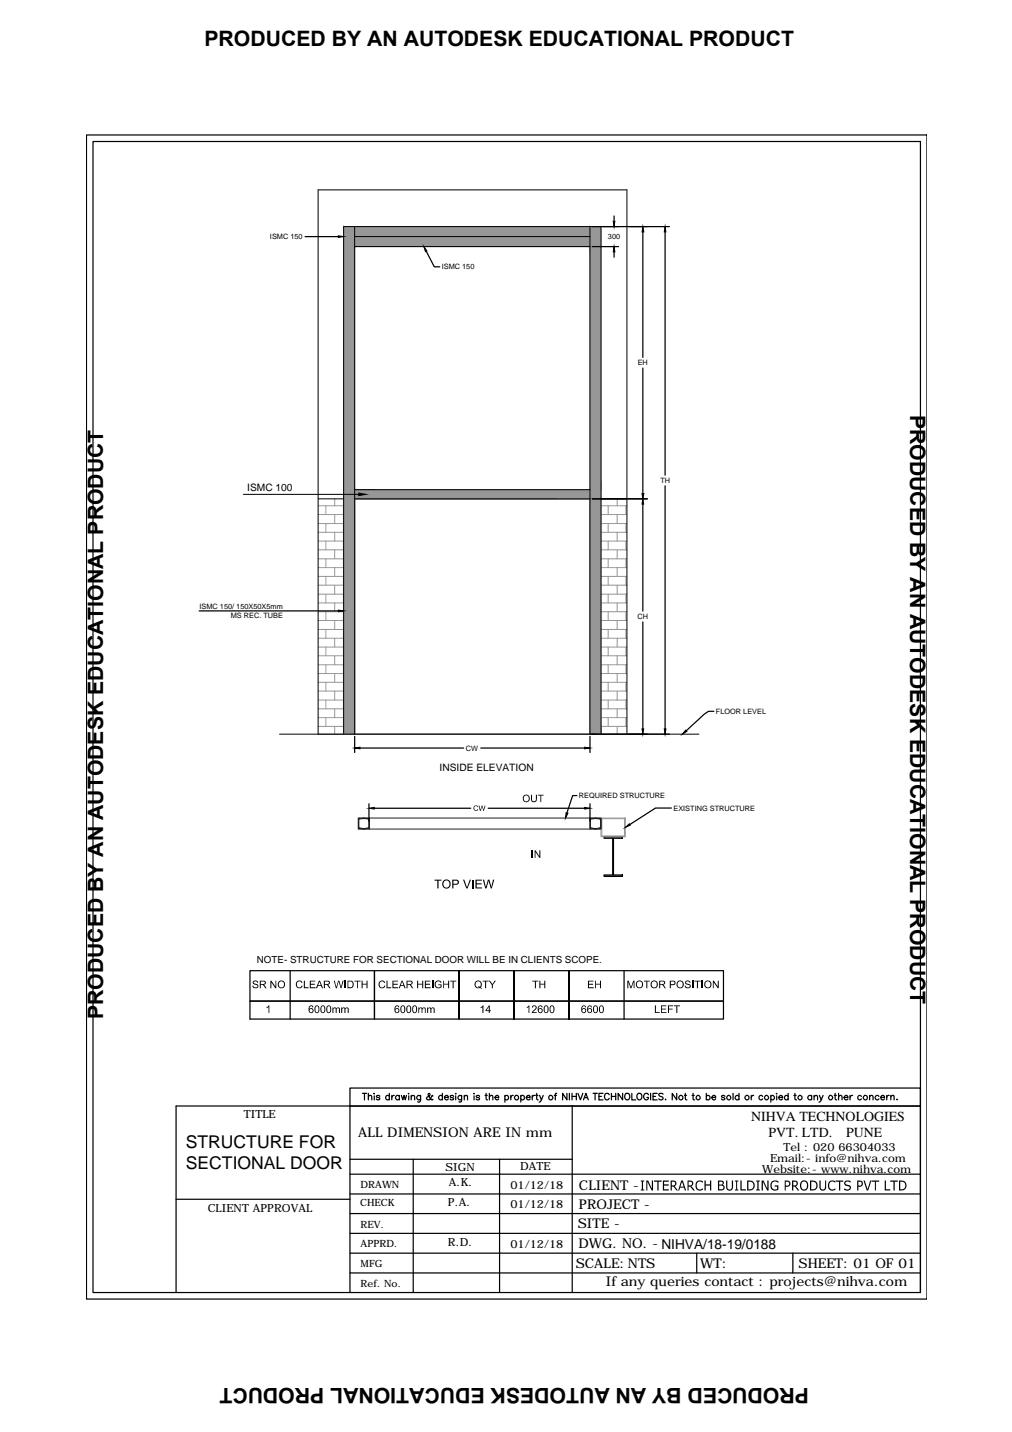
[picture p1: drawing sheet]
<svg xmlns="http://www.w3.org/2000/svg" width="210mm" height="297mm" viewBox="0 0 210 297" stroke-linecap="round" stroke-linejoin="round" font-family="sans-serif">
<!-- layer: at_Rect -->
<path d="M73.6 152.3v-48.8h48.8v48.8" fill="none" stroke="#000" stroke-width=".21"/>
<!-- layer: 0 -->
<path d="M73.6 152.3h48.8" fill="none" stroke="#a6a6a6" stroke-width=".21"/>
<g fill="none" stroke="#000" stroke-width=".25">
<path d="M17.9 28h174.4v241.5h-174.4zM19.3 29.4h171.6v238.7h-171.6zM63.3 49.1h6.9M88.4 52.1l1.7 3.2h1.1M122.8 47h16M122.8 51.2h5.5M127.4 44.8v1.1M127.4 52.3v1.1M133.3 48.1v26M138 48.1v50.5M133.3 76.3v26.1M122.8 103.5h11.5"/>
<path d="M133.3 104.6v22.2M138 100.8v50.4M41.3 126.7h28.9M133.3 129v22.2M73.6 152.8v3.3M74.7 155.2h21.5M99.7 155.2h21.6M122.4 152.8v3.3M122.8 152.3h16M148.1 147.5h-1.1l-.9 .6-3.7 3.5M76.5 166.7v3.7M77.6 167.7h20"/>
<path d="M101.2 167.7h20.1M119.7 165h-.9l-1.2 3.6M122.4 166.7v3.7M125.3 173.6h3.8v.3h-3.8zM127.1 173.9h.1v7.6h-.1zM139.3 167.6h-3.3l-5.4 3.4M125.3 181.5h3.8v.3h-3.8zM51.8 201.4h98.3v10h-98.3zM51.8 207.7h98.3M60.2 201.4v10M77.7 201.4v10M95.2 211.4v-10v10"/>
<path d="M106.6 211.4v-10v10M118 201.4v10zM118 201.4v10M129.4 201.4v10M72.6 229.4v38.7M75.2 226.8h.9M75.6 226.8v1.3M76.4 227.5l.3-.3 .3 .1 .1 .8M76.4 226.8v1.3M77.5 226.8h.2zM77.6 227.3v.8M78.8 227.4a.4 .4 0 0 0-.4-.2 .4 .4 0 0 0-.4 .2l.7 .4 .1 .1a.4 .4 0 0 1-.4 .3 .4 .4 0 0 1-.4-.3"/>
<path d="M80.8 227.4a.42 .42 0 0 0-.7 0 .42 .42 0 0 0 0 .6 .42 .42 0 0 0 .7-.1M80.8 226.8v1.3M81.3 227.2v.9M81.8 227.2l-.3 .1-.2 .3M82.8 227.4a.44 .44 0 0 0-.6 0 .44 .44 0 0 0 0 .6 .44 .44 0 0 0 .6-.1M82.8 227.2v.9M83.3 227.2l.3 .9 .2-.9 .3 .9 .2-.9M84.7 226.8h.1zM84.8 227.3v.8M85.3 227.5l.3-.3 .3 .1 .1 .8M85.3 227.2v.9M87.2 227.2v1.1l-.3 .3-.3-.1"/>
<path d="M87.2 227.4a.44 .44 0 0 0-.6 0 .44 .44 0 0 0 0 .6 .44 .44 0 0 0 .6-.1M89.8 227.4l-.1-.2a1.29 1.29 0 0 1-.9 .9l-.3-.3 .6-.6 .1-.2-.2-.2-.2 .2 .2 .5 .6 .6 .2-.1M91.8 227.4a.44 .44 0 0 0-.7 0 .44 .44 0 0 0 0 .6 .44 .44 0 0 0 .7-.1M91.8 226.8v1.3M92.2 227.6h.8a.4 .4 0 0 0-.4-.4 .4 .4 0 0 0-.4 .4l.3 .5 .5-.2M94.1 227.4a.4 .4 0 0 0-.4-.2 .4 .4 0 0 0-.3 .2l.7 .5a.4 .4 0 0 1-.4 .3 .4 .4 0 0 1-.3-.3M94.5 226.8v.1zM94.5 227.3v.8M95.7 227.2v1.2l-.2 .2-.3-.1M95.7 227.4a.42 .42 0 0 0-.6 0 .42 .42 0 0 0 0 .6 .42 .42 0 0 0 .6-.1M96.3 227.5l.3-.3 .3 .1 .1 .8M96.3 227.2v.9"/>
<path d="M98.2 226.8h.2zM98.3 227.3v.8M99.5 227.4a.4 .4 0 0 0-.4-.2 .4 .4 0 0 0-.4 .2l.7 .4 .1 .1a.4 .4 0 0 1-.4 .3 .4 .4 0 0 1-.4-.3M100.6 227.2h.5M100.8 226.8v1.1l.3 .2M101.5 227.5l.3-.3 .4 .1v.8M101.5 226.8v1.3M102.7 227.6h.7v-.1a.44 .44 0 0 0-.6-.2 .44 .44 0 0 0-.1 .7 .44 .44 0 0 0 .6 .1l.1-.2M104.7 227.4a.42 .42 0 0 1 .6 0 .42 .42 0 0 1 0 .6 .42 .42 0 0 1-.6-.1M104.7 227.2v1.4M105.9 227.2v.9M106.5 227.2l-.3 .1-.3 .3"/>
<path d="M108 227.4a.42 .42 0 0 1 .6 0 .42 .42 0 0 1 0 .6 .42 .42 0 0 1-.6-.1M108 227.2v1.4M109.2 227.6h.8a.4 .4 0 0 0-.4-.4 .4 .4 0 0 0-.4 .4l.3 .5 .5-.2M110.4 227.2v.9M110.9 227.2l-.3 .1-.2 .3M111.1 227.2h.5M111.3 226.8v1.1l.3 .2M111.9 227.2l.4 .9 .4-.9M112.3 228.1l-.5 .5M115 227.2h.4M115.5 226.8h-.3v1.3M117.6 226.8v1.3l-.9-1.3v1.3"/>
<path d="M118.1 226.8v1.3M118.6 226.8v1.3M118.6 227.4h.9M118.7 229.4v38.7M119.5 226.8v1.3M119.9 226.8l.5 1.3 .5-1.3M121 228.1l.5-1.3 .5 1.3M121.2 227.7h.7M123 226.8h.9M123.4 226.8v1.3M124.2 227.4h.5M125.1 226.8h-.9v1.3h.9"/>
<path d="M126.4 227.1a.51 .51 0 0 0-.6-.3 .51 .51 0 0 0-.4 .5v.3a.5 .5 0 0 0 .4 .6 .5 .5 0 0 0 .6-.4M126.8 227.4h.9M126.8 226.8v1.3M127.7 226.8v1.3M129.1 226.8v1.3l-.9-1.3v1.3M129.7 227l.1-.2a.64 .64 0 0 1 .8 .6 .64 .64 0 0 1-.8 .7l-.2-.5zM131 226.8v1.3h.9M132.2 227l.2-.2a.66 .66 0 0 1 .7 .6 .66 .66 0 0 1-.6 .7l-.4-.5zM134.5 227.1a.51 .51 0 0 0-.6-.3 .51 .51 0 0 0-.4 .5v.3a.49 .49 0 0 0 .5 .6 .49 .49 0 0 0 .5-.6h-.3M134.9 226.8v1.3M135.5 227.4h.5M136.3 226.8h-.8v1.3h.8"/>
<path d="M137.5 227l-.3-.2-.6 .2 .2 .3 .7 .3-.1 .5a.54 .54 0 0 1-.8-.2M138 228.1h.1zM140.4 226.8v1.3l-1-1.3v1.3M142 227.2h.4M142.1 226.8v1.1l.4 .2M143.5 227.2h.5M143.7 226.8l.1 1.3h.3M146.5 227.4a.42 .42 0 0 1 .6 0 .42 .42 0 0 1 0 .6 .42 .42 0 0 1-.6-.1M146.5 226.8v1.3M147.6 227.6h.8a.4 .4 0 0 0-.4-.4 .4 .4 0 0 0-.4 .4l.4 .5 .4-.2M150.4 227.4a.4 .4 0 0 0-.4-.2 .4 .4 0 0 0-.4 .2l.8 .5a.4 .4 0 0 1-.4 .3 .4 .4 0 0 1-.4-.3M152 226.8v1.3"/>
<path d="M153.3 227.4a.44 .44 0 0 0-.7 0 .44 .44 0 0 0 0 .6 .44 .44 0 0 0 .7-.1M153.3 226.8v1.3M155.8 227.2v.9M156.3 227.2l-.3 .1-.2 .3M158.2 227.4a.42 .42 0 0 0-.6 0 .42 .42 0 0 0 0 .6 .42 .42 0 0 0 .6-.1M159.9 227.4a.42 .42 0 0 1 .6 0 .42 .42 0 0 1 0 .6 .42 .42 0 0 1-.6-.1M159.9 227.2v1.4M161 226.8h.1zM161.1 227.3v.8M161.5 227.6h.8a.4 .4 0 0 0-.4-.4 .4 .4 0 0 0-.4 .4l.4 .5 .4-.2M163.5 227.4a.42 .42 0 0 0-.6 0 .42 .42 0 0 0 0 .6 .42 .42 0 0 0 .6-.1M163.5 226.8v1.3"/>
<path d="M164.7 227.2h.4M164.9 226.8v1.1v.2h.3M168.3 227.4a.44 .44 0 0 0-.6 0 .44 .44 0 0 0 0 .6 .44 .44 0 0 0 .6-.1M168.3 227.2v.9M168.9 227.5l.3-.3 .3 .1 .1 .8M168.9 227.2v.9M170 227.2l.3 .9 .4-.9M170.3 228.1l-.4 .5M173 227.2h.5M173.2 226.8v1.1l.4 .2M173.9 227.5l.4-.3 .3 .1 .1 .8M173.9 226.8v1.3"/>
<path d="M175.1 227.6h.8a.4 .4 0 0 0-.4-.4 .4 .4 0 0 0-.4 .4l.3 .5 .5-.2M176.3 227.2v.9M176.9 227.2l-.4 .1-.2 .3M178.7 227.4a.42 .42 0 0 0-.7 0 .42 .42 0 0 0 0 .6 .42 .42 0 0 0 .7-.1M180.4 227.5l.3-.3 .3 .1 .1 .8M180.4 227.2v.9M182.3 227.4a.44 .44 0 0 0-.6 0 .44 .44 0 0 0 0 .6 .44 .44 0 0 0 .6-.1M182.7 227.6h.8a.39 .39 0 0 0-.4-.4 .39 .39 0 0 0-.4 .4v.3l.3 .2 .5-.2M183.9 227.2v.9M184.4 227.2l-.3 .1-.2 .3M184.8 227.5l.3-.3 .3 .1v.8M184.8 227.2v.9"/>
<path d="M186 228.1h.1zM36.5 248.8h36.1M72.6 255.8h118.3M72.6 251.7h118.3M72.6 247.7h118.3M72.6 243.6h118.3M72.6 240.5h46.1M72.6 259.9h118.3M85.7 240.5v27.6M103.6 240.5v27.6M144.5 259.9v4.1M164.5 259.9v4.1"/>
<path d="M36.5 268.1v-38.7h154.4h-118.3v-3.7h118.3v42.4M72.6 264h118.3"/>
<circle cx="107.2" cy="227.7" r=".45"/>
<circle cx="114.2" cy="227.7" r=".45"/>
<circle cx="141.2" cy="227.7" r=".45"/>
<circle cx="144.8" cy="227.7" r=".44"/>
<circle cx="151.2" cy="227.7" r=".44"/>
<circle cx="154.9" cy="227.7" r=".45"/>
<circle cx="159" cy="227.7" r=".44"/>
<circle cx="166" cy="227.7" r=".45"/>
<circle cx="172.3" cy="227.7" r=".44"/>
<circle cx="179.5" cy="227.7" r=".45"/>
</g>
<g fill="#000" stroke="#000" stroke-width=".21">
<path d="M70.2 48.9l1.1 .2-1.1 .1zM87.9 51.2l.6 .8-.2 .2zM127.2 45.9h.3l-.1 1.1zM127.4 51.2l.1 1.1h-.3zM133.3 47l.2 1.1h-.3zM138 47l.1 1.1h-.3zM74.4 102.3l1.5 .2-1.5 .3zM133.3 103.5l.2 1.1h-.3zM133.2 102.4h.3l-.2 1.1zM70.2 126.5l1.1 .2-1.1 .2zM73.6 155.2l1.1-.2v.3zM121.3 155l1.1 .2-1.1 .1z"/>
<path d="M133.2 151.2h.3l-.2 1.1zM137.8 151.2h.3l-.1 1.1zM142.2 151.4l.3 .3-1 .6zM76.5 167.7l1.1-.2v.3zM117.4 168.6l.4 .1-.5 1zM121.3 167.5l1.1 .2-1.1 .1zM129.7 171.6l.8-.7 .2 .3z"/>
</g>
<g fill="none" stroke="#969696" stroke-width=".21">
<path d="M66 104.9h5.3M66 106.7h5.3M66 108.6h5.3M66 110.4h5.3M66 112.2h5.3M66 114.1h5.3M66 115.9h5.3M66 117.7h5.3M66 119.6h5.3M67.6 104.9v1.8M67.6 108.6v1.8M67.6 112.2v1.9"/>
<path d="M67.6 115.9v1.8M67.6 119.6v1.8M69.4 103.5v1.4M69.4 106.7v1.9M69.4 110.4v1.8M69.4 114.1v1.8M69.4 117.7v1.9M71.2 104.9v1.8M71.2 108.6v1.8M71.2 112.2v1.9M71.2 115.9v1.8M71.2 119.6v1.8"/>
<path d="M124.7 104.9h5.3M124.7 106.7h5.3M124.7 108.6h5.3M124.7 110.4h5.3M124.7 112.2h5.3M124.7 114.1h5.3M124.7 115.9h5.3M124.7 117.7h5.3M124.7 119.6h5.3M126.1 104.9v1.8M126.1 108.6v1.8M126.1 112.2v1.9"/>
<path d="M126.1 115.9v1.8M126.1 119.6v1.8M128 103.5v1.4M128 106.7v1.9M128 110.4v1.8M128 114.1v1.8M128 117.7v1.9M129.8 104.9v1.8M129.8 108.6v1.8M129.8 112.2v1.9M129.8 115.9v1.8M129.8 119.6v1.8"/>
<path d="M66 121.4h5.3M66 123.2h5.3M66 125.1h5.3M66 126.9h5.3M66 128.7h5.3M66 130.6h5.3M66 132.4h5.3M66 134.2h5.3M66 136h5.3M66 137.9h5.3M66 139.7h5.3M67.6 123.2v1.9"/>
<path d="M67.6 126.9v1.8M67.6 130.6v1.8M67.6 134.2v1.8M67.6 137.9v1.8M69.4 121.4v1.8M69.4 125.1v1.8M69.4 128.7v1.9M69.4 132.4v1.8M69.4 136v1.9M69.4 139.7v1.8M71.2 123.2v1.9M71.2 126.9v1.8"/>
<path d="M71.2 130.6v1.8M71.2 134.2v1.8M71.2 137.9v1.8M124.7 121.4h5.3M124.7 123.2h5.3M124.7 125.1h5.3M124.7 126.9h5.3M124.7 128.7h5.3M124.7 130.6h5.3M124.7 132.4h5.3M124.7 134.2h5.3M124.7 136h5.3"/>
<path d="M124.7 137.9h5.3M124.7 139.7h5.3M126.1 123.2v1.9M126.1 126.9v1.8M126.1 130.6v1.8M126.1 134.2v1.8M126.1 137.9v1.8M128 121.4v1.8M128 125.1v1.8M128 128.7v1.9M128 132.4v1.8M128 136v1.9"/>
<path d="M128 139.7v1.8M129.8 123.2v1.9M129.8 126.9v1.8M129.8 130.6v1.8M129.8 134.2v1.8M129.8 137.9v1.8M66 141.5h5.3M66 143.4h5.3M66 145.2h5.3M66 147h5.3M66 148.9h5.3M66 150.7h5.3"/>
<path d="M67.6 141.5v1.9M67.6 145.2v1.8M67.6 148.9v1.8M69.4 143.4v1.8M69.4 147v1.9M69.4 150.7v1.6M71.2 141.5v1.9M71.2 145.2v1.8M71.2 148.9v1.8M124.7 141.5h5.3M124.7 143.4h5.3M124.7 145.2h5.3"/>
<path d="M124.7 147h5.3M124.7 148.9h5.3M124.7 150.7h5.3M126.1 141.5v1.9M126.1 145.2v1.8M126.1 148.9v1.8M128 143.4v1.8M128 147v1.9M128 150.7v1.6M129.8 141.5v1.9M129.8 145.2v1.8M129.8 148.9v1.8"/>
</g>
<g fill="#979797" stroke="#979797" stroke-width=".21">
<path d="M73.6 47v2.1h48.8zM73.6 47h48.8v2.1z"/>
<path d="M73.6 49.1v1h48.8zM73.6 49.1h48.8v1z"/>
<path d="M73.6 50.1v1.1h48.8zM73.6 50.1h48.8v1.1z"/>
<path d="M122.4 47v4.2h2.3zM122.4 47h2.3v4.2z"/>
<path d="M122.4 51.2v50.4h2.3zM122.4 51.2h2.3v50.4z"/>
<path d="M122.4 101.6v1.9h2.3zM122.4 101.6h2.3v1.9z"/>
<path d="M122.4 103.5v48.8h2.3zM122.4 103.5h2.3v48.8z"/>
<path d="M71.3 47v4.2h2.3zM71.3 47h2.3v4.2z"/>
<path d="M71.3 51.2v50.4h2.3zM71.3 51.2h2.3v50.4z"/>
<path d="M71.3 101.6v50.7h2.3zM71.3 101.6h2.3v50.7z"/>
<path d="M73.6 101.6v1.9h48.8zM73.6 101.6h48.8v1.9z"/>
</g>
<path d="M73.6 51.2h48.8v50.4h-48.8zM73.6 47v4.2M73.6 49.1h48.8M122.4 47v4.2M50.5 102.5h23.9M66 103.5h5.3M73.6 101.6v50.7M122.4 101.6v50.7M124.7 103.5h5.3M58 152.3h87M66 152.3v-112.9h64v112.9M71.3 152.3v-105.3h53.4v105.3" fill="none" stroke="#000" stroke-width=".21"/>
<!-- layer: at_Entity -->
<path d="M66 152.3h64" fill="none" stroke="#595959" stroke-width=".21"/>
<!-- layer: 0 -->
<g fill="none" stroke="#1d1d1d" stroke-width=".25">
<path d="M74.3 169.7h2.3v2.3h-2.3zM74.5 171.8l.9 .1M74.5 169.8l-.1 .2v1.6l.1 .2M75.4 171.9h.1M75.4 169.7h.1M75.4 169.8l-.9 .1M75.5 169.7h.1M75.5 169.8l.9 .1M76.3 169.8l.2 .2M76.4 171.8l-.9 .1M76.5 171.6l-.2 .2M76.5 170v1.6"/>
<path d="M122.4 169.7h2.3v2.3h-2.3zM122.6 169.8l-.1 .2v1.7l1 .2M123.5 171.9h.1M123.5 169.7h.1M123.5 169.8l-.9 .1M123.6 169.8l.8 .1M124.4 169.8l.2 .2-.1 1.6-.1 .2M124.4 171.8l-.8 .1"/>
</g>
<path d="M124.7 169.7h5v3.9h-5zM124.8 169.8h4.7v3.6h-4.7z" fill="none" stroke="#959595" stroke-width=".21"/>
<path d="M76.6 172h45.8M76.6 169.7h45.8" fill="none" stroke="#1d1d1d" stroke-width=".21"/>
<g fill="#000">
<path d="M98.3 167.2l.5-.1 .4 .3h-.2l-.1-.2h-.4l-.1 .2v.4a.33 .33 0 0 0 .3 .3 .33 .33 0 0 0 .3-.3l.2 .2-.2 .2h-.5l-.3-.5zM99.3 167.1h.1l.2 .9 .3-.9h.2l.2 .9 .2-.9h.2l-.3 1.1h-.2l-.2-1-.3 1h-.1zM110.3 176.4h.2v1.5h-.2zM110.9 176.4h.2l.8 1.2v-1.2h.2v1.5h-.2l-.8-1.2v1.2h-.2zM110.1 164.9h.2v1.1l.3 .2 .5-.1 .1-1.2h.2l-.1 1.1-.2 .3-.4 .1-.4-.1zM111.6 164.9h1.2v.1h-.5v1.4h-.2v-1.4h-.5zM90.1 182.5h1.5v.2h-.6v1.6h-.3v-1.6h-.6zM96 182.5h.3l.5 1.6 .6-1.6h.3l-.7 1.8h-.3zM97.9 182.5h.3v1.8h-.3zM98.6 182.5h1.3v.2h-1v.5h1v.2h-1v.7h1.1v.2h-1.4zM100.1 182.5h.3l.4 1.5 .4-1.5h.3l.4 1.5 .4-1.5h.2l-.5 1.8h-.2l-.5-1.6-.4 1.6h-.2zM52.5 203.5l.8-.1 .2 .4-.3-.2h-.3a.26 .26 0 0 0-.2 .4 .26 .26 0 0 0 .4 .1l.5 .3v.3l-.2 .2h-.8l-.2-.4 .2-.1 .1 .3 .2 .1a.28 .28 0 0 0 .5-.1 .28 .28 0 0 0-.3-.4l-.5-.2a.35 .35 0 0 1-.1-.6z"/>
<path d="M55.3 208.9l.6-.4v1.6h-.2v-1.2l-.4 .2zM56.1 203.4h.2l.8 1.3v-1.3h.2v1.6h-.2l-.8-1.2v1.2h-.2zM61.5 203.6l.4-.2 .7 .2 .1 .2-.2 .1-.1-.3h-.4l-.4 .4v.5l.3 .3h.4l.3-.4 .2 .1-.3 .4-.7 .1-.3-.3-.1-.7zM63 203.4h.2v1.4h.8v.2h-1zM64.2 203.4h1.2v.2h-.9v.5h.8v.2h-.8v.5h.9v.2h-1.2zM68.9 209h.2v.1l.2-.1h.3l.2 .1 .2-.1h.4l.1 1.1h-.2v-.7a.24 .24 0 0 0-.3-.3 .24 .24 0 0 0-.2 .4v.6h-.2v-.7a.25 .25 0 0 0-.3-.3 .25 .25 0 0 0-.1 .4v.6h-.3zM69.2 203.4h.3l.3 1.4 .3-1.4h.3l.3 1.4 .4-1.4h.2l-.5 1.6h-.2l-.3-1.4-.4 1.4h-.2zM70.8 209h.2v.1l.1-.1 .5 .1 .2-.1h.4l.1 .2v.9h-.2v-.7a.24 .24 0 0 0-.3-.3 .24 .24 0 0 0-.1 .4v.6h-.3v-.7a.25 .25 0 0 0-.3-.3 .25 .25 0 0 0-.1 .4v.6h-.2zM71.5 203.4h.2v1.6h-.2zM73.5 203.4h1.3v.2h-.6v1.4h-.1v-1.4h-.6zM75 203.4h.2v.7h.8v-.7h.2v1.6h-.2v-.8h-.8v.8h-.2zM78.6 203.7l.5-.3h.3l.4 .2 .1 .2-.2 .1-.2-.3h-.5l-.3 .5 .1 .4 .3 .3h.3l.3-.4 .2 .1-.2 .4-.7 .1-.3-.2-.2-.4z"/>
<path d="M80.2 203.4h.2v1.4h.7v.2h-.9zM81.4 203.4h1.1v.2h-.9v.5h.9v.2h-.9v.5h1v.2h-1.2zM86.5 203.4h.2v.7h.9v-.7h.2v1.6h-.2v-.8h-.9v.8h-.2zM86.8 209h.1v.1l.5-.1a.24 .24 0 0 0 .2 .1 .24 .24 0 0 0 .3-.1l.4 .1v1h-.2v-.7a.26 .26 0 0 0-.3-.3 .26 .26 0 0 0-.2 .4v.6h-.2v-.7a.27 .27 0 0 0-.3-.3 .27 .27 0 0 0-.2 .4v.6h-.1zM88.1 203.4h1.2v.2h-1v.5h.9v.2h-.9v.5h1v.2h-1.2zM88.6 209h.2v.1l.2-.1 .4 .1 .2-.1h.4l.2 1.1h-.3v-.7a.24 .24 0 0 0-.2-.3 .24 .24 0 0 0-.2 .4v.6h-.2v-.7a.25 .25 0 0 0-.4-.3 .25 .25 0 0 0-.1 .4v.6h-.2zM89.6 203.4h.2v1.6h-.2zM90.2 203.7l.5-.3 .6 .1 .3 .3-.2 .1-.4-.3h-.3l-.3 .2v.6l.2 .3 .5 .1 .3-.1v-.3h-.5v-.2h.7v.6l-.4 .2h-.5l-.3-.2-.2-.4zM91.9 203.4h.2v.7h.8v-.7h.3v1.6h-.3v-.8h-.8v.8h-.2zM93.4 203.4h1.2v.2h-.5v1.4h-.2v-1.4h-.5zM99.7 208.9l.6-.4v1.6h-.2v-1.2l-.4 .2zM100.1 203.4h1.2v.2h-.5v1.4h-.2v-1.4h-.5z"/>
<path d="M101.4 203.4h.2l.5 .7 .5-.7h.3l-.7 .9v.7h-.2v-.7zM109.2 208.9l.6-.4v1.6h-.2v-1.2l-.4 .2zM110.4 203.4h1.3v.2h-.5v1.4h-.3v-1.4h-.5zM110.4 208.7l.6-.2 .3 .3-.1 .5-.6 .6h.7v.2h-1l.5-.7a.37 .37 0 0 0 .4-.4 .37 .37 0 0 0-.5-.3l-.2 .3h-.2zM111.9 203.4h.2v.7h.8v-.7h.2v1.6h-.2v-.8h-.8v.8h-.2zM121.9 203.4h1.2v.2h-.9v.5h.8v.2h-.8v.5h.9v.2h-1.2zM123.4 203.4h.2v.7h.8v-.7h.3v1.6h-.3v-.8h-.8v.8h-.2zM130.1 203.4h.3l.5 1.3 .4-1.3h.3v1.6h-.2v-1.3l-.4 1.3h-.2l-.5-1.4v1.4h-.2zM133.5 203.4h1.3v.2h-.5v1.4h-.2v-1.4h-.6zM135.8 208.5h.2v1.4h.8v.2h-1zM137.1 208.5h1.1v.2h-.9v.5h.9v.2h-.9v.5h.9v.2h-1.1zM138.5 208.5h1.1v.2h-.8v.5h.7v.2h-.7v.7h-.3z"/>
<path d="M139.8 208.5h1.2v.2h-.5v1.4h-.2v-1.4h-.5zM142.1 203.6l.3-.2h.4l.4 .2v.2h-.2l-.3-.2h-.3a.23 .23 0 0 0-.1 .3 .23 .23 0 0 0 .3 .1l.6 .3v.6l-.8 .1-.4-.4 .2-.2 .2 .4h.5a.28 .28 0 0 0 .2-.4 .28 .28 0 0 0-.5-.1l-.5-.3zM143.6 203.4h.2v1.6h-.2zM144 203.4h1.3v.2h-.5v1.4h-.2v-1.4h-.6zM145.6 203.4h.2v1.6h-.2zM147.9 203.4h.2l.8 1.3v-1.3h.2v1.6h-.2l-.9-1.2v1.2h-.1zM132.9 244.9h.7v.2h-.2v1.6h.2v.2h-.7v-.2h.2v-1.6h-.2zM134.1 244.9h.3l.8 1.7v-1.7h.3v2h-.3l-.9-1.8v1.8h-.2zM135.7 244.9h1.5v.2h-.6v1.8h-.3v-1.8h-.6zM137.5 244.9h1.2v.2h-1v.6h1v.2h-1v.8h1v.2h-1.2zM144.5 245.1l.4-.2h.5l.4 .1v.3l-.5-.2h-.4l-.4 .5v.6l.2 .4 .6 .1 .5-.2-.1 .3-.7 .2-.6-.4-.1-1zM146.1 244.9h.3v.8h.9v-.8h.2v2h-.2v-1h-.9v1h-.3z"/>
<path d="M150.6 244.9h.3v1.5a.48 .48 0 0 0 .5 .3 .48 .48 0 0 0 .4-.6v-1.2h.2l-.1 1.8-.4 .3-.7-.2-.2-.5zM152.4 244.9h.7v.2h-.2v1.6h.2v.2h-.7v-.2h.3v-1.6h-.3zM153.6 244.9h.2v1.8h.9v.2h-1.1zM156.8 244.9h.8v.2h-.3v1.6h.3v.2h-.8v-.2h.3v-1.6h-.3zM158 244.9h.4l.8 1.7v-1.7h.2v2h-.3l-.9-1.8v1.8h-.2zM159.9 245.3l.6-.4 .9 .1v.4l-.5-.3h-.5l-.4 .5 .1 .7 .4 .4 .7-.1v-.5h-.5v-.2h.7v.9l-.5 .2-.8-.2-.3-.6zM170 244.9h.2v1.5l.3 .3h.3l.3-.2v-1.6h.3v1.5l-.3 .5-.6 .1-.4-.3zM172.1 245l.8-.1 .4 .1v.3l-.5-.2h-.5l-.3 .5v.6l.3 .4 .5 .1 .5-.2-.1 .3-.7 .2-.6-.4-.2-1zM173.3 244.9h1.6v.2h-.6v1.8h-.3v-1.8h-.7zM175.2 245.1l.3-.2 .9 .1v.3l-.4-.2h-.4l-.3 .2 .2 .4 .9 .3 .1 .4-.2 .4-.4 .2-.8-.2v-.3l.5 .2h.4l.2-.1a.43 .43 0 0 0-.1-.5 .43 .43 0 0 0-.5-.1l-.5-.3zM179.1 244.9h.3l.5 1.8 .6-1.8h.2l-.6 2h-.3zM180.8 244.9h1.6v.2h-.7v1.8h-.2v-1.8h-.7z"/>
<path d="M183.5 244.9h.3v1.8h.8v.2h-1.1zM184.6 244.9h1.6v.2h-.6v1.8h-.3v-1.8h-.7z"/>
<path d="M108.4 165.6a.8 .8 0 0 1 1.6 0 .8 .8 0 0 1-1.6 0zM108.6 165.6a.6 .6 0 0 0 1.2 0 .6 .6 0 0 0-1.2 0z"/>
<path d="M91.8 182.8l.6-.4 .7 .2 .4 .5v.6l-.3 .4-.5 .2-.6-.1-.4-.6zM92.1 182.8l-.1 .3 .1 .7 .4 .3 .4-.1 .3-.6-.1-.5-.3-.3z"/>
<path d="M93.8 182.5h1l.4 .4-.3 .6h-.8v.8h-.3zM94.1 182.7v.6h.6a.33 .33 0 0 0 .2-.4 .33 .33 0 0 0-.4-.2z"/>
<path d="M53.9 203.4h1l.2 .2v.5l-.4 .2 .6 .7h-.3l-.5-.7h-.4v.7h-.2zM54.1 203.6v.5h.5a.26 .26 0 0 0 .3-.3 .26 .26 0 0 0-.3-.2z"/>
<path d="M57.8 203.6l.2-.2h.5l.5 .3 .1 .7-.2 .4-.3 .2h-.5l-.4-.3-.1-.6zM58.1 203.6l-.2 .3v.6l.3 .3h.3l.3-.2 .1-.7-.4-.3z"/>
<path d="M64.2 208.7l.2-.2 .5 .1 .1 .3-.2 .1a.34 .34 0 0 0-.5-.2 .34 .34 0 0 0-.1 .5l.3-.2 .5 .2 .1 .4-.3 .4h-.5l-.3-.3v-.7zM64.2 209.6a.35 .35 0 0 0 .7 0 .35 .35 0 0 0-.7 0z"/>
<path d="M65.4 208.6l.5-.1 .3 .5v.7l-.3 .5-.5-.1-.1-.3-.1-.7zM65.6 208.7l-.2 .3 .1 .7a.29 .29 0 0 0 .3 .3 .29 .29 0 0 0 .2-.4v-.5a.31 .31 0 0 0-.1-.3 .31 .31 0 0 0-.3-.1z"/>
<path d="M66.2 203.4h.2l.6 1.6h-.2l-.2-.5h-.7l-.1 .5h-.3zM66.2 203.6l-.2 .8h.5z"/>
<path d="M66.6 208.7l.5-.2 .3 .3 .1 .9-.3 .4-.4 .1-.3-.4zM66.8 208.7l-.1 .3v.8a.31 .31 0 0 0 .4 .2 .31 .31 0 0 0 .2-.5l-.1-.7z"/>
<path d="M67.2 203.4h1l.2 .2v.5l-.4 .2 .6 .7h-.3l-.5-.7h-.4v.7h-.2zM67.4 203.6v.5h.4a.27 .27 0 0 0 .4-.2 .27 .27 0 0 0-.3-.3z"/>
<path d="M67.9 208.6l.5-.1 .3 .5v.7l-.4 .5-.4-.1-.2-.3v-.7zM68.1 208.7l-.2 .3v.7a.32 .32 0 0 0 .5 .2 .32 .32 0 0 0 .1-.5l-.1-.6z"/>
<path d="M72.1 203.4h.8l.3 .2 .1 .9-.2 .4-1 .1zM72.2 203.6v1.2l.8-.1 .1-.3v-.6l-.3-.2z"/>
<path d="M83.3 203.4h.2l.6 1.6h-.2l-.2-.5h-.6l-.2 .5h-.2zM83.4 203.6l-.3 .8h.6z"/>
<path d="M82 208.7l.5-.2 .3 .4-.2 .1a.32 .32 0 0 0-.4-.3 .32 .32 0 0 0-.2 .5v.1l.5-.2 .3 .2v.5l-.1 .3-.5 .1-.3-.4-.1-.7zM82 209.6a.35 .35 0 0 0 .7 0 .35 .35 0 0 0-.7 0z"/>
<path d="M83.2 208.7l.5-.2 .3 .3 .1 .9-.3 .4-.4 .1-.3-.4zM83.4 208.7l-.1 .3v.7a.33 .33 0 0 0 .5 .2 .33 .33 0 0 0 0-.5v-.6z"/>
<path d="M84.4 208.7l.5-.2 .3 .4 .1 .7-.3 .5-.3 .1-.4-.4v-.8zM84.6 208.8l-.1 .2v.8a.35 .35 0 0 0 .5 .1 .35 .35 0 0 0 .1-.5l-.1-.4a.25 .25 0 0 0-.1-.3 .25 .25 0 0 0-.3 .1z"/>
<path d="M84.3 203.4h1l.2 .2v.5l-.3 .2 .5 .7h-.2l-.6-.7h-.4v.7h-.2zM84.5 203.6v.5h.5a.27 .27 0 0 0 .4-.2 .27 .27 0 0 0-.4-.3z"/>
<path d="M85.6 208.8l.2-.3h.4l.3 .4v.7l-.4 .6-.3-.1-.3-.3zM85.8 208.8l-.1 .5 .1 .5a.35 .35 0 0 0 .5 .1 .35 .35 0 0 0 0-.5v-.6z"/>
<path d="M98.6 203.6l.7-.2 .5 .3 .1 .7-.2 .4 .3 .1-.1 .2-.3-.2-.7 .1-.4-.3-.1-.6zM98.8 203.7l-.2 .4 .1 .5 .3 .2h.3l-.1-.1 .2-.1a.26 .26 0 0 0 .3 0 .26 .26 0 0 0 0-.4l-.2-.6h-.4z"/>
<path d="M101.4 208.5h.2v1.1h.2v.1h-.2v.4h-.2v-.4h-.7zM101.4 208.8l-.5 .8h.5z"/>
<path d="M111.7 208.7l.6-.2 .3 .4-.3 .1a.35 .35 0 0 0-.5-.2 .35 .35 0 0 0-.1 .5l.3-.2 .5 .2 .1 .5-.2 .3-.4 .1-.4-.3-.1-.8zM111.7 209.6a.35 .35 0 0 0 .7 0 .35 .35 0 0 0-.7 0z"/>
<path d="M112.9 208.7l.5-.2 .3 .4 .1 .7-.3 .5-.4 .1-.3-.4v-.8zM113.1 208.7l-.1 .3v.8a.35 .35 0 0 0 .5 .1 .35 .35 0 0 0 .1-.5l-.1-.6z"/>
<path d="M114.1 208.8l.2-.3h.4l.3 .4v.7l-.4 .6-.4-.1-.2-.3zM114.3 208.8l-.1 .4v.6a.35 .35 0 0 0 .5 .1 .35 .35 0 0 0 .1-.5v-.6z"/>
<path d="M120.7 208.8l.6-.3 .3 .4-.2 .1a.35 .35 0 0 0-.5-.2 .35 .35 0 0 0-.2 .5l.5-.2 .3 .2 .1 .5-.2 .3-.4 .1-.4-.3v-.8zM120.8 209.6a.33 .33 0 0 0 .6 0 .33 .33 0 0 0-.6 0z"/>
<path d="M121.9 208.7l.6-.2 .3 .4-.2 .1a.32 .32 0 0 0-.4-.3 .32 .32 0 0 0-.2 .5l-.1 .1 .6-.2 .3 .2v.5l-.2 .3-.4 .1-.4-.4v-.7zM122 209.6a.35 .35 0 0 0 .7 0 .35 .35 0 0 0-.7 0z"/>
<path d="M123.1 208.7l.6-.2 .2 .3 .1 .9-.2 .4-.4 .1-.4-.4zM123.4 208.7l-.2 .3 .1 .7a.33 .33 0 0 0 .5 .2 .33 .33 0 0 0 0-.5v-.6z"/>
<path d="M124.4 208.6l.5-.1 .4 .5-.1 .8-.3 .4-.5-.1-.2-.4v-.7zM124.6 208.8l-.2 .2 .1 .8a.35 .35 0 0 0 .5 .1 .35 .35 0 0 0 0-.5v-.4a.25 .25 0 0 0-.1-.3 .25 .25 0 0 0-.3 .1z"/>
<path d="M131.9 204.2a.8 .8 0 0 1 1.6 0 .8 .8 0 0 1-1.6 0zM132.3 203.6l-.2 .4v.4l.3 .4h.4l.3-.2 .1-.7-.3-.3z"/>
<path d="M134.9 204.2a.8 .8 0 0 1 1.6 0 .8 .8 0 0 1-1.6 0zM135.3 203.7l-.1 .3v.6l.3 .2 .5-.1 .2-.3-.1-.6-.3-.2z"/>
<path d="M136.7 203.4h1l.2 .2v.5l-.4 .2 .6 .7h-.2l-.6-.7h-.4v.7h-.2zM136.9 203.6v.5h.5a.28 .28 0 0 0 .4-.2 .28 .28 0 0 0-.4-.3z"/>
<path d="M138.9 203.4h.9l.3 .3-.2 .6-.8 .1v.6h-.2zM139.1 203.6v.5h.5a.29 .29 0 0 0 .3-.3 .29 .29 0 0 0-.4-.2z"/>
<path d="M140.5 203.6l.4-.2h.5l.3 .2 .1 .7-.3 .6-.7 .1-.3-.2-.2-.4zM140.7 203.7l-.2 .3 .1 .6 .3 .2 .5-.1 .2-.3-.1-.6-.3-.2z"/>
<path d="M146.1 204.2a.8 .8 0 0 1 1.6 0 .8 .8 0 0 1-1.6 0zM146.5 203.6l-.2 .4v.4l.2 .4h.5l.3-.4v-.6l-.4-.2z"/>
<path d="M139.1 244.9h.9l.2 .2 .1 .6-.4 .4 .7 .8h-.3l-.6-.8h-.4v.8h-.2zM139.3 245.1v.8h.5l.2-.2a.37 .37 0 0 0 0-.4 .37 .37 0 0 0-.4-.2z"/>
<path d="M141.3 244.9h.3l.7 2h-.2l-.3-.5h-.7l-.2 .5h-.2zM141.5 245.1l-.4 1h.7z"/>
<path d="M142.6 244.9h.9l.2 .3v.6l-.3 .3 .7 .8h-.3l-.6-.8h-.4v.8h-.2zM142.8 245.1v.8h.4a.38 .38 0 0 0 .3-.4 .38 .38 0 0 0-.4-.4z"/>
<path d="M148.9 244.9h.9l.3 .2v.4l-.2 .3 .3 .2 .1 .4-.3 .5h-1.1zM149.2 245.1v.6l.6-.1a.29 .29 0 0 0 0-.4 .29 .29 0 0 0-.3-.1zM149.2 245.9v.8h.6l.2-.3a.37 .37 0 0 0 0-.4 .37 .37 0 0 0-.5-.1z"/>
<path d="M155 244.9h.9l.5 .4 .1 .8-.3 .7-1.2 .1zM155.2 245.1v1.6l.7-.1 .3-.3v-.8l-.3-.3z"/>
<path d="M162.8 244.9h.8l.3 .4v.4l-.2 .4-.7 .1v.7h-.2zM163 245.1v.8h.5l.2-.4a.35 .35 0 0 0-.1-.3 .35 .35 0 0 0-.4-.1z"/>
<path d="M164.3 244.9h.6l.5 .2 .1 .6-.4 .4 .7 .8h-.3l-.6-.8h-.4v.8h-.2zM164.5 245.1v.8h.3a.38 .38 0 0 0 .4-.4 .38 .38 0 0 0-.4-.4z"/>
<path d="M166.1 245.2l.4-.3 .4-.1 .6 .4 .1 1.1-.4 .6-.5 .1-.6-.4-.2-.4zM166.4 245.2l-.2 .4v.8l.2 .2 .5 .1 .4-.3 .1-.8-.5-.5z"/>
<path d="M168 244.9l1.1 .1 .4 .4 .1 .8-.5 .6-1.1 .1zM168.3 245.1v1.6l.6-.1 .4-.4v-.7l-.3-.3z"/>
<path d="M177.8 244.9h.8l.4 .4-.2 .7-.8 .2v.7h-.2zM178 245.1v.8h.3a.41 .41 0 0 0 .4-.4 .41 .41 0 0 0-.4-.4z"/>
<path d="M186.5 244.9h.9l.5 .4 .1 1-.4 .5-1.1 .1zM186.7 245.1v1.6h.6l.4-.4v-.8l-.3-.3z"/>
</g>
<g font-size="4.4">
<text x="42.4" y="9.5">PRODUCED BY AN AUTODESK EDUCATIONAL PRODUCT</text>
<text x="188.8" y="86" transform="rotate(90 188.8 86)">PRODUCED BY AN AUTODESK EDUCATIONAL PRODUCT</text>
<text x="21.4" y="211.4" transform="rotate(-90 21.4 211.4)">PRODUCED BY AN AUTODESK EDUCATIONAL PRODUCT</text>
<text x="167.8" y="287.9" transform="rotate(180 167.8 287.9)">PRODUCED BY AN AUTODESK EDUCATIONAL PRODUCT</text>
</g>
<g font-size="3.6">
<text x="38.6" y="238.2">STRUCTURE FOR</text>
<text x="38.6" y="242.5">SECTIONAL DOOR</text>
</g>
<g font-size="2.9">
<text x="155.8" y="232.6">NIHVA TECHNOLOGIES</text>
<text x="159.4" y="235.9">PVT. LTD.</text>
<text x="175.5" y="235.9">PUNE</text>
</g>
<g font-size="2.8">
<text x="74.3" y="235.8">ALL DIMENSION ARE IN mm</text>
<text x="120.1" y="246.9">CLIENT -</text>
<text x="120.1" y="250.7">PROJECT -</text>
<text x="119.8" y="254.8">SITE -</text>
<text x="119.4" y="263">SCALE:NTS</text>
<text x="120" y="258.9">DWG. NO. - NIHVA/18-19/0188</text>
<text x="145.2" y="262.9">WT:</text>
<text x="165.6" y="263">SHEET: 01 OF 01</text>
<text x="125.6" y="266.8">If any queries contact : projects@nihva.com</text>
</g>
<g font-size="2.3">
<text x="50.6" y="232">TITLE</text>
<text x="162.5" y="238.8">Tel : 020 66304033</text>
<text x="92.4" y="243">SIGN</text>
<text x="107.9" y="242.8">DATE</text>
<text x="158.1" y="243.4">Website:- www.nihva.com</text>
<text x="159.8" y="241.1">Email:- info@nihva.com</text>
<text x="43.1" y="251.4">CLIENT APPROVAL</text>
<text x="92.9" y="250.1">P.A.</text>
<text x="93.1" y="246">A.K.</text>
<text x="105.9" y="246.6">01/12/18</text>
<text x="105.9" y="250.7">01/12/18</text>
<text x="92.9" y="258.4">R.D.</text>
<text x="105.9" y="258.8">01/12/18</text>
</g>
<g font-size="2.1">
<text x="51.3" y="101.8">ISMC 100</text>
<text x="91.2" y="159.9">INSIDE ELEVATION</text>
<text x="74.7" y="250.1">CHECK</text>
<text x="74.8" y="246.5">DRAWN</text>
<text x="74.8" y="254.6">REV.</text>
<text x="74.8" y="258.8">APPRD.</text>
<text x="74.8" y="262.9">MFG</text>
<text x="74.8" y="267">Ref. No.</text>
</g>
<text font-size="2" x="53.3" y="199.7">NOTE- STRUCTURE FOR SECTIONAL DOOR WILL BE IN CLIENTS SCOPE.</text>
<g font-size="1.5">
<text x="56" y="49.6">ISMC 150</text>
<text x="126.1" y="49.6">300</text>
<text x="91.6" y="55.9">ISMC 150</text>
<text x="132.3" y="75.8">EH</text>
<text x="137" y="100.2">TH</text>
<text x="41.4" y="126.3">ISMC 150/ 150X50X5mm</text>
<text x="47.9" y="128.2">MS REC. TUBE</text>
<text x="132.2" y="128.4">CH</text>
<text x="148.5" y="148.1">FLOOR LEVEL</text>
<text x="96.6" y="155.7">CW</text>
<text x="120.1" y="165.5">REQUIRED STRUCTURE</text>
<text x="139.7" y="168.2">EXISTING STRUCTURE</text>
</g>
</svg>
